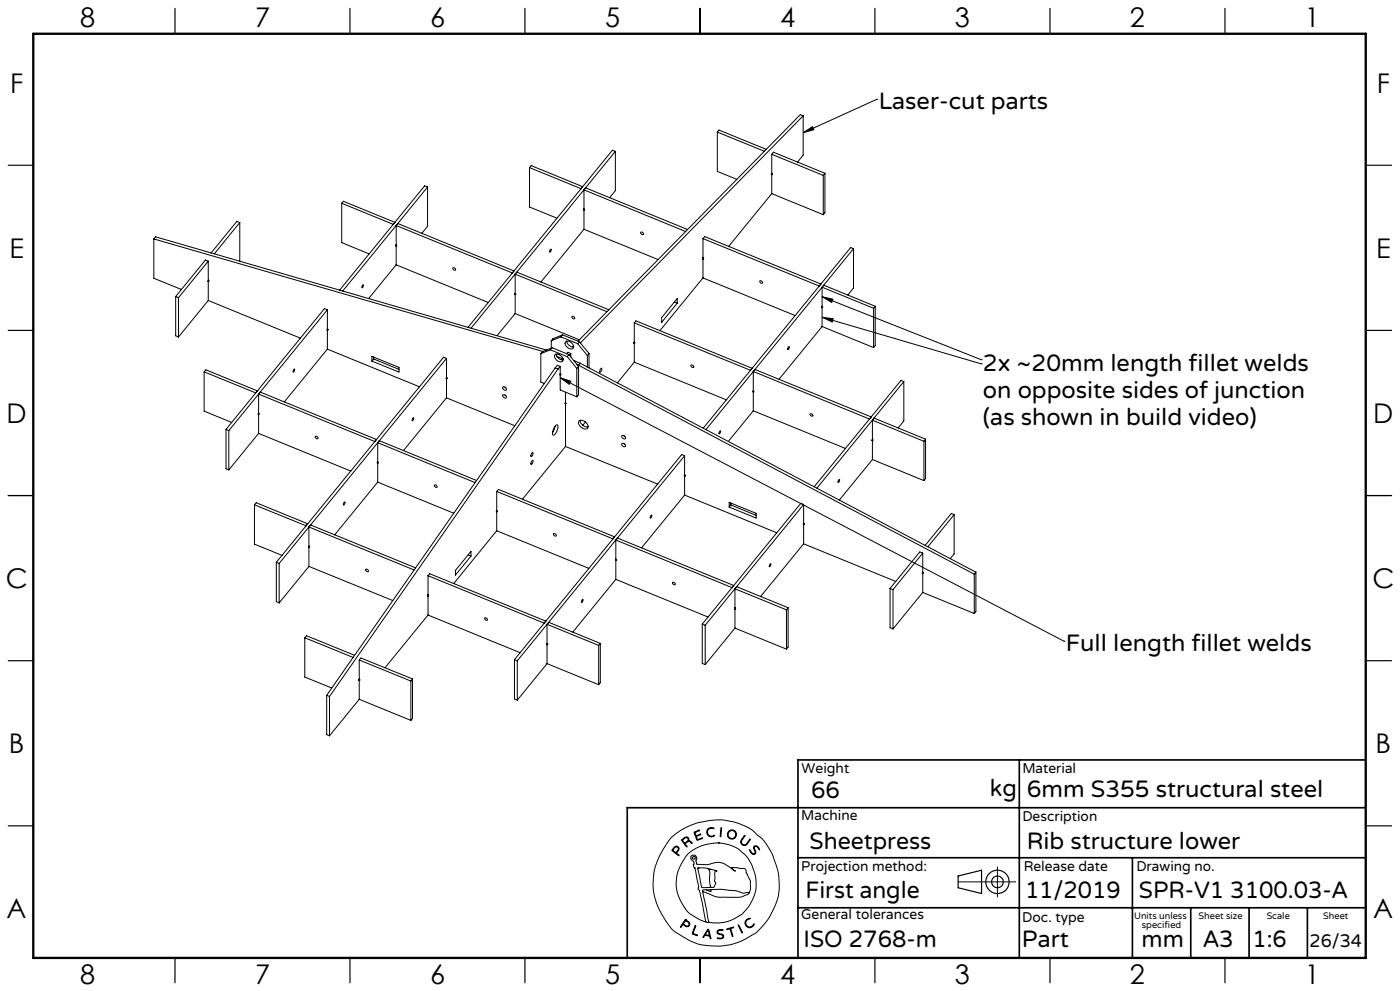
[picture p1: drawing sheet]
<svg xmlns="http://www.w3.org/2000/svg" width="420mm" height="297mm" viewBox="0 0 420 297" stroke-linecap="round" stroke-linejoin="round" font-family="sans-serif">
<g fill="none" stroke="#000" stroke-width=".3">
<path d="M215.2 39.6v11.8l5.9 2.4M215.2 39.6l14.1 5.7M215.2 39.6l.5-.6 14.2 5.8M240.9 34.7l-66.8 68.1M240.9 34.7v11.8l-1.6 2.1M240.9 34.7l-.8-.3-66.7 67.8M240.9 39.8l2.8-1.8 .5 .9zM263 29.8h.1M263 29.8l-22.1 10M128.3 56.1l-25.5 31.1M128.3 56.1v11.7l-1.8 2.1M128.3 56.1l-.9-.4-25.5 31.3"/>
<path d="M158.9 50.2v11.9l8.2 3.3M159.3 49.6l15.5 6.3-.5 .6-15.4-6.3zM175.2 56.9v5.7M175.2 56.9l30.5 12.5M175.2 56.9l.5-.6 30.6 12.5M184.6 45.4l-.9-.4-43.3 53.1M184.6 45.4l-43.3 53M184.6 45.4v11.7l-1.7 2.2M231.4 52.2l.1 .1M231.5 52v.3M231.5 52l.2 .3-.3-.1M231.5 46.2v5.8"/>
<path d="M231.5 52.3v5.7M231.5 58l-12.9 15.8M231.5 58l15.5 6.3M231.5 46.2l15.5 6.4M231.5 46.2l.5-.6 15.5 6.3M247 52.6v11.7M247.5 51.9l-.5 .7M247.5 51.9v11.8l-.5 .6M46.1 71.6v11.8l8.3 3.3M46.1 71.6l116.8 33.7M46.1 71.6l.6-.6 117.2 33.9M62.5 78.3l-.9-.4-8.9 11"/>
<path d="M62.5 78.3l-8.9 10.9M62.5 78.3v5.7M71.9 66.7l-7.6 9.4M71.9 66.7v11.6M71.9 66.7l-.9-.3-7.7 9.4M102.5 60.9v11.8l8.2 3.4M103 60.3l15.5 6.3-.5 .6-15.5-6.3zM118.7 73.6l.2 .1M118.9 73.3v.4M118.9 73.3l.2 .3h-.4M118.9 67.6v5.7M118.9 73.7v5.7"/>
<path d="M118.9 79.4l-8.3 10.1M118.9 79.4l27.6 11.3M119.3 67l34.9 14.2-.5 .6-34.8-14.2zM165.2 74.7h.1v.4l-.4 .5zM175.2 62.6v.4M175.2 62.6l.2 .3h-.4l.2 .1M175.2 68.7l-12.9 15.8M175.2 63v5.7M175.2 68.7l22.2 9.1M192.2 69.6a.43 .43 0 0 1 .7 .1 .43 .43 0 0 1-.2 .6l-.4-.3zM210.9 77.2v.4M210.9 77.2l.2 .2-.2 .2"/>
<path d="M210.9 71.5v5.7M210.9 77.6v5.7M211.4 70.9l34.9 14.2-.6 .6-34.8-14.2zM256 74.5l-.8-.3-44.2 54.1M256 74.5l-44.2 54.3M256 74.5v11.8l-1.6 2.1M52.7 88.9l.9 .3M52.7 88.9v11.7l.9 .4M53.6 89.2v11.8M62.5 84l-.1 .4 .2-.3M62.5 84l.2 .2-.2 .1M62.5 90.1l-8.9 10.9"/>
<path d="M62.5 84.3v5.8M62.5 90.1l27.6 11.2M62.7 84.1l-.2 .2M98.2 98.6l-.1 .4 .2-.4M98.2 98.6l.2 .2-.2 .1M98.2 92.8l-.9-.3-29.5 36.2M98.2 92.8l-29.5 36.2M98.2 92.8v5.8M98.2 98.9v5.7M98.4 98.7l-.2 .2M108.7 85.5l.3-.2-.1 .7-.3 .3zM135.9 80.3a.43 .43 0 0 1 .7 .1 .43 .43 0 0 1-.3 .6l-.4-.4z"/>
<path d="M154.4 88.2l.2 .1M154.6 87.9v.4M154.6 87.9l.2 .3h-.4M154.6 94l-5.5 6.6M154.6 82.2v5.7M154.6 88.3v5.7M154.6 82.2l27.5 11.2M154.6 94l19.2 7.8M154.6 82.2l.4-.6 27.7 11.2M171.6 94.9a.42 .42 0 0 1 .7 0 .42 .42 0 0 1-.3 .7l-.3-.3zM190.3 96.8v5.7M190.8 96.2l34.8 14.2-.5 .6-34.8-14.2z"/>
<path d="M202.3 90.5l.9 .4M203.2 89.5v1.4l-4.7 5.7v-1.4zM210.9 83.3l-12.9 15.8M210.9 83.3l27.6 11.3M228 84.1a.47 .47 0 0 1 .6 .2 .47 .47 0 0 1-.1 .6 .55 .55 0 0 1-.5-.8zM246.5 92.1h.1M246.6 88.9l47.8 18.9M246.6 95.1l47.8 13.9M246.6 91.8v.3M246.6 91.8l.2 .3h-.3M246.6 86.1v5.7M246.6 92.1v5.8"/>
<path d="M246.6 97.9l-12.9 15.8M246.6 86.1l15.5 6.3M246.6 97.9l15.5 6.3M246.6 86.1l.5-.6 15.5 6.3M246.6 88.9l3.3 .8-.4 .9zM246.6 95.1l3.3 .4-.2 1zM262.1 92.4v11.8M262.6 91.8l-.5 .6M262.6 91.8v11.8l-.5 .6M61.2 111.4v11.8l8.3 3.4M61.8 110.8l15.4 6.4-.5 .6-15.5-6.4zM77.6 118.1v5.7"/>
<path d="M78.1 117.5l34.9 14.2-.6 .6-34.8-14.2zM88.1 110.8l.2-.2 .1 .2-.5 .7zM98.2 104.6l-12.9 15.8M98.2 104.6l27.6 11.3M111.6 106.8l8.1 3.3v1.4l-8.1-3.3zM112.1 107.6l7.6 3.1M112.1 107.6l-.5 .6M112.1 107v.6M133.9 113.2l-.1 .4 .3-.4M133.9 113.2l.3 .2-.3 .1M133.9 107.4l-.8-.3-50.2 61.4M133.9 107.4l-50.2 61.5"/>
<path d="M133.9 119.2l-12.9 15.8M133.9 107.4v5.8M133.9 113.5v5.7M133.9 119.2l20.5 8.4M134.1 113.3l-.2 .2M150.8 116.1a.63 .63 0 0 1 .9 0 .63 .63 0 0 1 0 .9 .84 .84 0 0 1-.9-.9zM150.9 118.3a.63 .63 0 0 1 .8 .2 .63 .63 0 0 1 0 .8 .74 .74 0 0 1-.8-1zM151.5 116l.2 .2M151.5 118.4l.2 .2M162.2 106v8.5l1.1 .4M165.1 104.8l-2.9 1.2M165.1 104.8l5.1 2.1"/>
<path d="M165.4 102.1v2.2M165.6 104.2l-2.9 1.2-.5 .6M165.6 104.2l-.5 .6M165.6 104.2l5.1 2.1M166.4 106.4a1.66 1.66 0 0 1 1.8 .2 1.66 1.66 0 0 1 .6 1.7 1.73 1.73 0 0 1-2.4-1.9zM166.5 110.3l.9 .3M166.5 110.3l-68.5 98.1M166.8 106.1a2.07 2.07 0 0 0 2.1 1.7M167 106.8l1.9 .6-.4 .4M167.4 110.6l-68.6 98.1M167.4 106.1l.5 .2M168.1 113.2l151.1 79"/>
<path d="M168.1 112l.2 .3-.2 .1M168.1 112l-.1 .4 .2-.3M168.1 112.4v4.5l4.9 2M168.1 109.8v2.2M168.1 109.8l-.7 .8M168.1 109.8l-.9-.3-.7 .8M168.1 113.2l3.1 1.1-.4 .9zM168.2 112.1l-.1 .3M168.3 101l-2.9 1.1M168.3 101l5 2M168.8 100.4l-.5 .6M168.8 100.4l5 2"/>
<path d="M168.8 100.4l-2.9 1.1-.5 .6M169.7 117.5v3.1M169.7 102.4a1.72 1.72 0 0 1 2.2 2 1.64 1.64 0 0 1-1.7-.3 1.64 1.64 0 0 1-.5-1.7zM170 102.2a2.07 2.07 0 0 0 2.1 1.8M170.2 106.9l2.8 3.5M170.7 106.3l-.5 .6M170.7 106.3l2.9 3.5M171.2 105.9l-.4 .6M171.2 105.9v1.1M171.2 105.9l-.8-.3-.4 .4M172 103.6l-.3 .4M172.1 108.1l2 .8"/>
<path d="M173 110.4v8.5M173.1 109.3l.5 .2M173.3 103l2.9 3.6M173.6 109.8l-.6 .6M173.6 109.8v8.5l-.6 .6M173.6 109.5l118.7 62.6M173.8 102.4l-.5 .6M173.8 102.4l2.9 3.5M174.1 108.9l-.5 .6M174.1 108.9l118.7 62.6M176.2 106.6v3.4M176.7 105.9l-.5 .7"/>
<path d="M176.7 105.9v4.4M180.3 110.4l.1-.1a.79 .79 0 0 1-.5 1.2zM190.3 102.5v.3M190.3 102.5l.2 .2-.4 .1h.2M190.3 108.5l-5.1 6.3M190.3 102.8v5.7M190.3 108.5l27.6 11.3M207.4 109.4a.49 .49 0 0 1 .6 .1 .49 .49 0 0 1-.1 .7 .55 .55 0 0 1-.5-.8zM225.9 117.4h.1M226 117v.4M226 117l.2 .4-.3-.1M226 111.3v5.7"/>
<path d="M226 117.4v5.7M226.5 110.7l34.9 14.3-.6 .6-34.8-14.3zM236.6 103.9h.2l-.1 .4-.3 .5zM271.1 114.4l-.8-.4-26 31.9M271.1 114.4l-26 31.9M271.1 114.4v11.7l-1.6 2.2M294.4 107.8h.1M294.4 109h.1M67.8 128.7v11.8l.9 .3M67.8 128.7l.9 .3M68.7 129v11.8M77.6 123.8v.4"/>
<path d="M77.6 123.8l.2 .2-.2 .2M77.6 129.9l-8.9 10.9M77.6 124.2v5.7M77.6 129.9l27.6 11.3M94.6 130.8a.42 .42 0 0 1 .7 .1 .42 .42 0 0 1-.2 .6zM113.3 138.4v.4M113.3 138.4l.2 .2-.3 .1 .1 .1M113.3 132.7v5.7M113.3 138.8v5.7M113.3 132.7l29.2 11.9M113.3 132.7l.5-.6 29.2 11.9M123.8 125.3l.3-.1v.3l-.4 .6z"/>
<path d="M159.6 135.8l.2-.2 .1 .5a.55 .55 0 0 1-.6 .7zM159.7 138h.2v.4a.5 .5 0 0 1-.1 .6 .5 .5 0 0 1-.5 .1zM166.5 127.7l-.7 1.9M166.8 127.4l.2-.1a.72 .72 0 0 1 .3 1.2l-.2 .6a1.35 1.35 0 0 1-1.2 1.2 3.1 3.1 0 0 1 .9-2.9zM169.5 121h.2M169.7 120.6v.4M169.7 120.6l.2 .4-.4-.1M169.7 133.8l-13 15.8M169.7 121v12.8M169.7 133.8l27.6 11.3M173.7 126.2a1.91 1.91 0 0 1 2.6 2 1.79 1.79 0 0 1-2.7-1.2zM174.1 126a2.14 2.14 0 0 0 2.3 1.9"/>
<path d="M175.6 126.5l-.8 1M186.5 133a.65 .65 0 0 1 .9 .1 .65 .65 0 0 1 0 .8 .8 .8 0 0 1-.9-.9zM186.5 130.6a.67 .67 0 0 1 .9 .1 .67 .67 0 0 1 0 .8 .85 .85 0 0 1-.9-.9zM187.2 130.6l.3 .2M187.2 133l.3 .2M205.4 136.6l-.9-.4-50.2 61.5M205.4 136.6l-50.2 61.4M205.4 136.6v5.7M216 129.1h.2v.3l-.4 .6zM226 123.1l-7.5 9.2M226 123.1l27.6 11.3M243.1 124a.42 .42 0 0 1 .6 .1 .42 .42 0 0 1-.2 .6l-.4-.2z"/>
<path d="M261.7 131.7v.3M261.7 131.7l.2 .1v.2l-.3-.1 .1 .1M261.7 125.9v5.8M261.7 132v5.7M261.7 137.7l-9.9 12.2M261.7 125.9l15.5 6.4M261.7 137.7l15.5 6.3M261.7 125.9l.5-.6 15.5 6.3M277.2 132.3v11.7M277.7 131.6l-.5 .7M277.7 131.6v11.8l-.5 .6M76.3 151.3v11.8l8.3 3.3"/>
<path d="M76.9 150.7l15.4 6.3-.5 .6-15.5-6.3zM92.7 157.9v5.8M92.7 157.9l31.5 12.9M92.7 157.9l.5-.6 31.5 12.9M103.2 150.6h.3l-.5 .8zM113.3 144.5l-12.9 15.8M113.3 144.5l22.8 9.3M130.3 145.4a.43 .43 0 0 1 .7 0 .43 .43 0 0 1-.2 .7zM149 153v.3M149 153l.3 .2-.3 .1M149 147.3v5.7M149 153.3v5.8"/>
<path d="M149 159.1l-12.9 15.8M149 159.1l27.7 11.3M149.5 146.7l34.9 14.2-.5 .6-34.9-14.2zM166.1 160a.48 .48 0 0 1 .6 0 .48 .48 0 0 1 0 .7l-.5-.2zM195.3 154.5h.3l-.5 .8zM205.4 142.3l-.1 .4 .2-.3M205.4 142.3l.2 .3-.2 .1M205.4 148.4l-12.9 15.8M205.4 142.7v5.7M205.4 148.4l27.6 11.3M205.6 142.4l-.2 .3M218.8 150.6l8 3.2v1.5l-8-3.3z"/>
<path d="M219.3 151.3l-.5 .7M219.3 151.3l7.5 3.1M219.3 150.7v.6M241.1 156.9l-.1 .4 .2-.3M241.1 156.9l.2 .2-.2 .2M241.1 151.2l-.9-.4-29.5 36.2M241.1 151.2l-29.5 36.2M241.1 151.2v5.7M241.1 157.3v5.7M241.3 157.1l-.2 .2M251.6 143.9l.2-.2 .1 .1-.4 .8zM286.2 154.2l-.8-.3-7.8 9.5"/>
<path d="M286.2 154.2l-7.8 9.7M286.2 154.2v11.8l-1.1 1.4M82.9 168.5l.8 .4M82.9 168.5v11.8l.8 .4M83.7 168.9v11.8M92.7 163.7v.3M92.7 163.7l.2 .2-.2 .1M92.7 169.8l-9 10.9M92.7 164v5.8M92.7 169.8l25.1 10.2M109.8 170.6a.42 .42 0 0 1 .6 .1 .42 .42 0 0 1-.2 .6l-.4-.2zM128.4 178.3v.3"/>
<path d="M128.4 178.3l.2 .1-.1 .2-.2-.1 .1 .1M128.4 172.5v5.8M128.4 178.6v5.7M128.9 171.9l34.9 14.3-.5 .6-34.9-14.3zM140.4 166.3l.9 .3M141.3 165.2v1.4l-4.7 5.8v-1.4zM174.7 179.7h.2v.2l-.4 .6zM184.7 167.6v.3M184.7 167.6l.3 .2-.3 .1M184.7 173.6l-12.9 15.8M184.7 161.9v5.7M184.7 167.9v5.7"/>
<path d="M184.7 173.6l27.7 11.3M185.2 161.3l34.9 14.2-.5 .6-34.9-14.2zM201.8 174.6a.45 .45 0 0 1 .6 .1 .45 .45 0 0 1 0 .6l-.5-.3zM220.5 176.5v5.7M220.5 176.5l15.4 6.3M220.5 176.5l.5-.7 15.4 6.3M231.1 169h.2v.2l-.4 .7zM241.1 163l-12.9 15.8M241.1 163l27.6 11.3M267 176.4l.9 .3M267 176.4v11.7l.9 .4M267.9 176.7v11.8"/>
<path d="M276.8 171.5v.4l.1-.3M276.8 171.5l.2 .2-.2 .1M276.8 165.8l-.9-.4-8.9 11M276.8 165.8l-8.9 10.9M276.8 177.5l-8.9 11M276.8 165.8v5.7M276.8 171.8v5.7M276.8 177.5l15.5 6.4M277 171.6l-.2 .2M292.3 172.1v11.8M292.8 171.5l-.5 .6M292.8 171.5v11.8l-.5 .6"/>
<path d="M91.4 191.1l14.5 5.9M91.4 191.1v11.8l8.1 3.3M91.4 191.1l.6-.6 14.4 5.9M107.8 197.8v5.7M107.8 197.8l15.5 6.3M107.8 197.8l.5-.6 15.5 6.3M128.4 184.3l-12.9 15.8M128.4 184.3l27.6 11.3M145.4 185.2a.48 .48 0 0 1 .6 .1 .48 .48 0 0 1 0 .6l-.5-.3zM154.3 197.7v11.8l.9 .3M154.3 197.7l.9 .3M155.2 198v11.8"/>
<path d="M164.1 192.8v.4M164.1 192.8l.3 .3-.3 .1M164.1 187.1v5.7M164.1 193.2v5.7M164.1 198.9l-8.9 10.9M164.1 187.1l15.5 6.3M164.1 198.9l15.5 6.3M164.1 187.1l.5-.6 15.5 6.3M179.6 193.4v11.8M180.1 192.8l-.5 .6M180.1 192.8v11.8l-.5 .6M210.7 187l.9 .4"/>
<path d="M210.7 187v11.8l.9 .4M211.6 187.4v11.8M220.3 182.5h.2M220.5 182.2v.3M220.5 182.2l.2 .3-.4-.1M220.5 182.5v5.7M220.5 188.2l-8.9 11M220.5 188.2l15.4 6.4M235.9 182.8v11.8M236.4 182.1l-.5 .7M236.4 182.1v11.8l-.5 .7M319.2 192.2h.1"/>
<path d="M98 208.4l.8 .3M98 208.4v11.8l.8 .3M98.8 208.7v11.8M107.8 203.5v.4M107.8 203.5l.2 .2-.2 .2M107.8 209.6l-9 10.9M107.8 203.9v5.7M107.8 209.6l15.5 6.3M123.3 204.1v11.8M123.8 203.5l-.5 .6M123.8 203.5v11.8l-.5 .6M201.3 251.1l2.8-2.2 4.5-2.1 4.8-1 3.2-.1 3.7 .7 3.3 1.2 2 1.1 2.8 2.4 1.5 1.8 1.8 3.2 1.8 5.3 .3 3.5-.2 3-.8 2.8-1.7 3.7-1.8 2.5a16.5 16.5 0 0 1-6.7 5l-3.3 1.2-2.9 .4h-3.4l-2.9-.4-3.7-1.5-3.8-2.3-1.1-.9-1.2-1.6-2.3-3.7-1.2-2.8-.6-2.2-.3-3.1 .3-3.5 .9-3.2 2-4z"/>
<path d="M202 254.1l.7-.5 .6 .1 .4 .6-.1 .6a.64 .64 0 0 0-.3 1.1l.4 .5-1.7-1.2a.52 .52 0 0 1-.4-.5 .52 .52 0 0 1 .4-.6zM202.4 254l.4-.2 .5 .1 .2 .5-.2 .4a.73 .73 0 0 1-.7 .6 .73 .73 0 0 1-.7-.7zM204.5 251.6l1.1-.7h.6l.4 .3 .1 .8 .6 .2 .3 .5-.8-.5-.6 .2a.61 .61 0 0 0-.6 .5 .61 .61 0 0 0 .5 .7l-.1 .3-1.5-2zM204.8 251.7l.8-.6h.6l.2 .6-.5 .6a.52 .52 0 0 1-.6 .3 .52 .52 0 0 1-.4-.5zM208.2 249.4l1.7-.6-1 .5a.57 .57 0 0 0-.2 .9 .57 .57 0 0 0 .9 0l.6-.2-.8 .5a.46 .46 0 0 0-.5 .4 .46 .46 0 0 0 .3 .5l.1 .2 1.5-.5-1.7 .7zM212.3 248.5l.8-.5 1 .2 .1 .2-.9-.2-.7 .3-.3 .5v.7l.1 .4 .6 .4 1.3-.2a.53 .53 0 0 1-.3 .5 .53 .53 0 0 1-.5 0l-.9-.2-.4-.4-.2-1zM215.5 252.6l2.7 .4 3 1.2 2.3 1.9 .9 1.2 1.3 2.2 1.1 3.8-.1 3.5-.8 2.5a11.7 11.7 0 0 1-8.9 7.2l-2.6 .1-1.7-.2M215.5 252.6l-4.1 .6-3.4 1.5-2.1 1.8-2.1 3.5-.5 1.4-.4 2 .1 3 .9 2.9 2 3.4a9.1 9.1 0 0 0 4 2.9l1.9 .8M215.5 252.6h.1M216.3 248.1h.2v.6l-.2 1.9-.2 .2zM223.3 250.5l.1-.1 .1 .2-1.1 1.6 .2 .7 .7 .3a3.3 3.3 0 0 0 1.7-1.7v.2l-1 1.5-.4 .2-.7-.1-.6-.5-.1-.6zM224.9 254.7l.7 .9 .5 .3 .4-.3-.4-1.4 .2-.6h.9l.7 1-.1 .1-.9-1-.5 .1-.1 .4 .5 1.4-.6 .5-.9-.5z"/>
<path d="M299.2 259.8v9M205.6 275.6l-1.4 2-.1 .2h.2a.69 .69 0 0 1 .6-.6 .69 .69 0 0 1 .8 .4l.9 .1 .3-.9-1.3-1.2M205.6 275.6h.1M205.6 275.9l-.3 .5M205.7 275.9l1 .9-.1 .6-.6 .1a.7 .7 0 0 1-.9-.9l.2-.2M205.7 275.9h.1M208.5 277.5l.2-.1v.2l-.5 1.4a.56 .56 0 0 0-.2 .7 .56 .56 0 0 0 .7 .3l.5 .4-1.6-.6zM209.3 260.2l2.3-.1 3.1 .8 .4 .3a.35 .35 0 0 0-.5-.2 .35 .35 0 0 0-.1 .5v1.8l-.2 .7 .4 .8-.4 1-.5 .2h-2.6a.85 .85 0 0 1-.8-.2 .85 .85 0 0 1-.1-.9zM209.4 260.1h.1M210.8 267.2l1.9 9.2M210.8 267.2l3.7 1.5 1.3 .2h6.3l2.1-.8 .4-.3M211.8 276.4h.9"/>
<path d="M211.9 266.7h-1.1v.5M212.1 260.2a2.12 2.12 0 0 1 .8 2.7v1.9l.3 .9-.3 .2M212.3 278.6l.1-.1a4.3 4.3 0 0 1 .9 2.6v.2h-.2a.74 .74 0 0 0-.8-.8l-.2-.1a.82 .82 0 0 0-1.1 .6l-.1-.3zM212.3 278.9l.4 .9a.4 .4 0 0 1-.1 .6 .4 .4 0 0 1-.6-.2l-.4-.1zM212.4 278.9h.1M212.7 276.4h.1M213 260.6h.1M213.3 266.6l3.2-.1 4.2 .4 2.3 .8 1.1-.2a.3 .3 0 0 1 .4-.1 .3 .3 0 0 1 .1 .4M213.3 266.6v.6l-1.4-.5M213.3 266.6l-1.4 .1M215.3 278.9l.6-.3 1 .1v.2h-1.4l-.2 .6 .3 .2 1.4 .5 .1 .5-.2 .4-.6 .3-1.1-.2h1.1l.6-.5-.3-.5-1.4-.5-.1-.4zM218 278.4l2.1-.5-.8 .4 .5 2.4-.8-2.3-.8 .2z"/>
<path d="M221.5 277.2l1.2 2.2v.2zM221.5 277.1h.1M224 275.6l.7-.4 .3 .1-.8 .4-.4 .6v.6l.5 .7 .9 .2 .9-.9a.41 .41 0 0 1 .1 .5 .41 .41 0 0 1-.4 .2l-1 .5-.9-.5-.4-1.1zM224.6 267.8l.5-1.4v-2.3l-1.7-3.8-3.9-.3 .3 .5 .8 .6h-.1l-3.1-2.2-1.7-.5-3.6 .7-3-.1-.3-.9 .3-.8-.3-.7-.6-.3-.7 .1-.3 .4v.4l1 1.1-.1 1.4 .4 .5 1.1 5.4-.2 .8 .4 .4 .3 1.1 1.7 8.5M287.4 264.3h17.3"/>
<circle cx="208.1" cy="257.1" r=".44"/>
<circle cx="219.5" cy="250.1" r="1.17"/>
<circle cx="219.6" cy="250.1" r="1.38"/>
</g>
<g fill="none" stroke="#000" stroke-width=".35">
<path d="M52.5 2.5v7.5M105 2.5v7.5M157.5 2.5v7.5M210 2.5v7.5M262.5 2.5v7.5M315 2.5v7.5M367.5 2.5v7.5M2.5 49.5h7.5M410 49.5h7.5M2.5 99h7.5M410 99h7.5M2.5 148.5h7.5"/>
<path d="M410 148.5h7.5M2.5 198h7.5M410 198h7.5M2.5 247.5h7.5M410 247.5h7.5M287.4 262.5l7.1-1.7v7l-7.1-1.7zM52.5 287v7.5M105 287v7.5M157.5 287v7.5M210 287v7.5M262.5 287v7.5M315 287v7.5"/>
<path d="M367.5 287v7.5"/>
<circle cx="299.2" cy="264.3" r="3.5"/>
<circle cx="299.2" cy="264.3" r="1.75"/>
</g>
<path d="M305.8 227.7v59.2M409.7 227.7h-170.3v59.2M239.4 257.1h170.3M339.7 257.1v29.9M409.7 242.1h-221.5v45M239.4 272.1h170.3M357.2 272.1v14.8M374.7 272.1v14.8M392.2 272.1v14.8" fill="none" stroke="#000" stroke-width=".5"/>
<path d="M10 10.1h399.7v277h-399.7z" fill="none" stroke="#000" stroke-width=".7"/>
<path d="M240.9 39.8l2.8-1.8 .5 .9zM168.1 113.2l3.1 1.1-.4 .9zM246.6 88.9l3.3 .8-.4 .9zM246.6 95.1l3.3 .4-.2 1z" fill="#000"/>
<g font-size="8.1">
<text x="24" y="8">8</text>
<text x="76.5" y="8">7</text>
<text x="129" y="8">6</text>
<text x="181.5" y="8">5</text>
<text x="234" y="8">4</text>
<text x="286.5" y="8">3</text>
<text x="339" y="8">2</text>
<text x="391.5" y="8">1</text>
<text x="3" y="27.7">F</text>
<text x="413" y="27.7">F</text>
<text x="2.8" y="77.2">E</text>
<text x="412.8" y="77.2">E</text>
<text x="2" y="126.7">D</text>
<text x="412" y="126.7">D</text>
<text x="1.7" y="176.2">C</text>
<text x="411.7" y="176.2">C</text>
<text x="2.7" y="225.7">B</text>
<text x="412.7" y="225.7">B</text>
<text x="2" y="275.2">A</text>
<text x="412" y="275.2">A</text>
<text x="24" y="295">8</text>
<text x="76.5" y="295">7</text>
<text x="129" y="295">6</text>
<text x="181.5" y="295">5</text>
<text x="234" y="295">4</text>
<text x="286.5" y="295">3</text>
<text x="339" y="295">2</text>
<text x="391.5" y="295">1</text>
</g>
<g font-size="7.1">
<text x="263.6" y="32.6">Laser-cut parts</text>
<text x="294.9" y="111.1">2x ~20mm length fillet welds</text>
<text x="294.9" y="119.2">on opposite sides of junction</text>
<text x="294.9" y="127.2">(as shown in build video)</text>
<text x="319.8" y="195">Full length fillet welds</text>
<text x="243.3" y="239.1">66</text>
<text x="297" y="238.5">kg</text>
<text x="308" y="239">6mm S355 structural steel</text>
<text x="242.9" y="254.4">Sheetpress</text>
<text x="308" y="254.4">Rib structure lower</text>
<text x="241.6" y="269.2">First angle</text>
<text x="307.5" y="269.2">11/2019</text>
<text x="341.7" y="269.2">SPR-V1 3100.03-A</text>
<text x="241.1" y="283.7">ISO 2768-m</text>
<text x="306.6" y="283.9">Part</text>
<text x="342.5" y="283.9">mm</text>
<text x="360.9" y="283.9">A3</text>
<text x="375.7" y="283.9">1:6</text>
</g>
<text font-size="5.4" x="392.9" y="283.8">26/34</text>
<g font-size="4.2">
<text x="240.5" y="231.7">Weight</text>
<text x="306.7" y="231.7">Material</text>
<text x="240.4" y="245.9">Machine</text>
<text x="306.7" y="246.1">Description</text>
<text x="240.4" y="261.1">Projection method:</text>
<text x="307.1" y="261">Release date</text>
<text x="340.9" y="261">Drawing no.</text>
<text x="240.4" y="275.6">General tolerances</text>
<text x="306.7" y="276.3">Doc. type</text>
</g>
<g font-size="2.8">
<text x="340.2" y="275.3">Units unless</text>
<text x="359.6" y="275.3">Sheet size</text>
<text x="380" y="275.3">Scale</text>
<text x="396.9" y="275.3">Sheet</text>
<text x="342.6" y="278.2">specified</text>
</g>
</svg>
